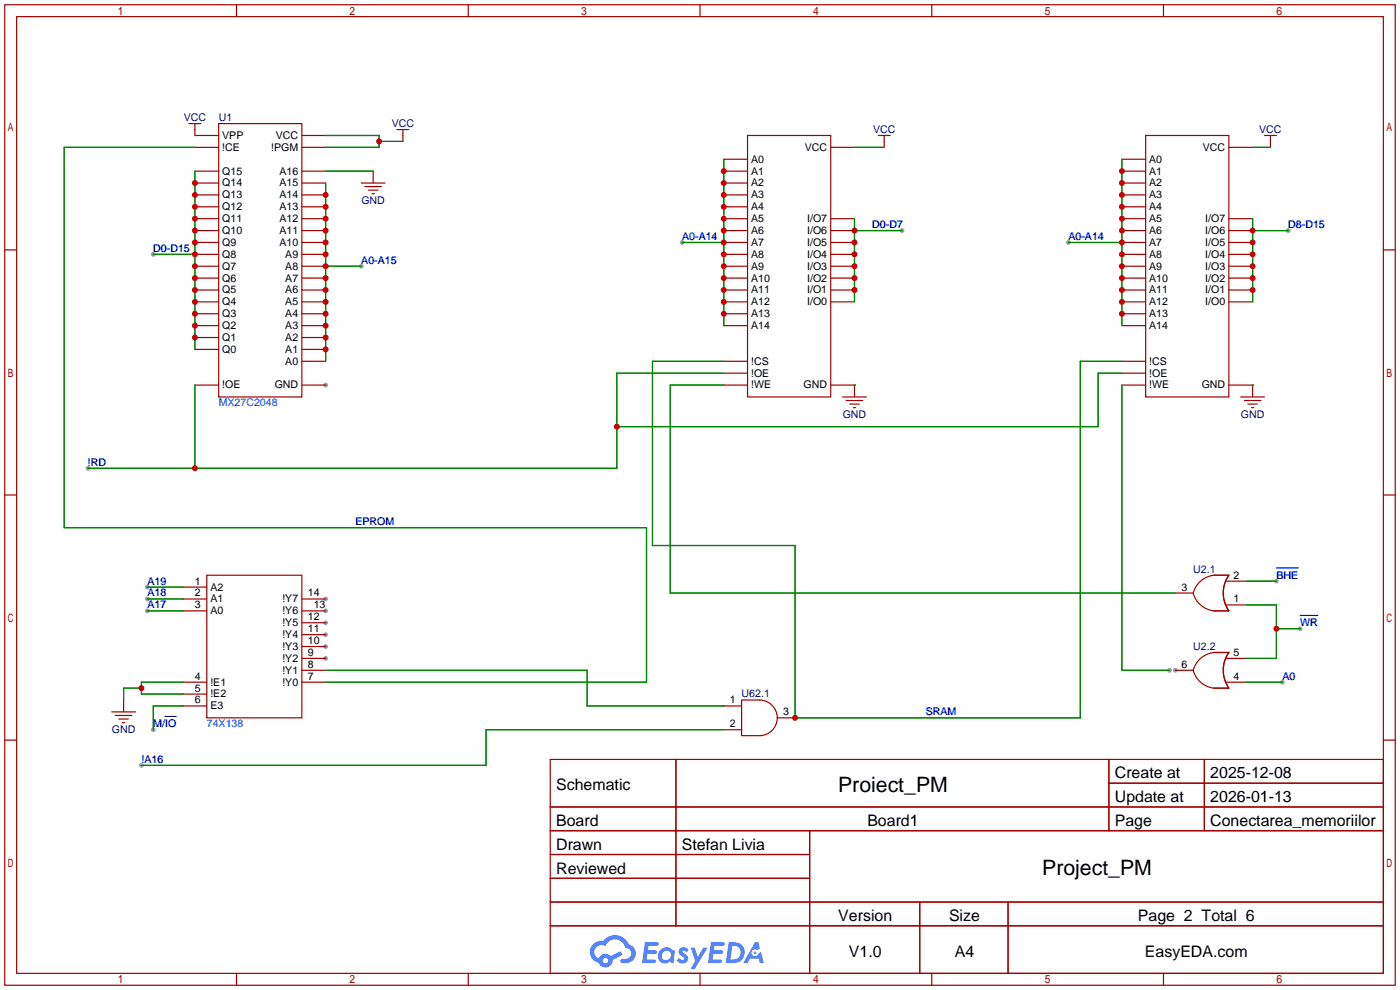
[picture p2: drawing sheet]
<svg xmlns="http://www.w3.org/2000/svg" width="299mm" height="212mm" viewBox="0 0 299 212" stroke-linecap="round" stroke-linejoin="round" font-family="sans-serif">
<g fill="#999">
<circle cx="69.6" cy="82.3" r=".51"/>
<circle cx="69.6" cy="140.7" r=".51"/>
<circle cx="69.6" cy="138.2" r=".51"/>
<circle cx="69.6" cy="135.6" r=".51"/>
<circle cx="69.6" cy="133.1" r=".51"/>
<circle cx="69.6" cy="130.6" r=".51"/>
<circle cx="69.6" cy="128" r=".51"/>
<circle cx="251.2" cy="143.3" r=".51"/>
<circle cx="31.5" cy="125.5" r=".51"/>
<circle cx="31.5" cy="128" r=".51"/>
<circle cx="31.5" cy="130.6" r=".51"/>
<circle cx="77.2" cy="56.9" r=".51"/>
<circle cx="145.8" cy="51.8" r=".51"/>
<circle cx="228.3" cy="51.8" r=".51"/>
<circle cx="192.8" cy="49.3" r=".51"/>
<circle cx="275.3" cy="49.3" r=".51"/>
<circle cx="272.8" cy="124.2" r=".51"/>
<circle cx="277.9" cy="134.4" r=".51"/>
<circle cx="274.1" cy="145.8" r=".51"/>
<circle cx="249.9" cy="143.3" r=".51"/>
<circle cx="32.8" cy="156" r=".51"/>
<circle cx="32.8" cy="54.4" r=".51"/>
<circle cx="18.8" cy="100.1" r=".51"/>
<circle cx="30.2" cy="163.6" r=".51"/>
</g>
<g fill="none" stroke="#a10000" stroke-width=".25">
<path d="M1 1h297.2v209.6h-297.2zM3.6 3.6h292.1v204.4h-292.1zM50.5 1v2.6M100.1 1v2.6M149.6 1v2.6M199.1 1v2.6M248.7 1v2.6M1 53.4h2.6M295.7 53.4h2.5M1 105.8h2.6M295.7 105.8h2.5M1 158.2h2.6"/>
<path d="M295.7 158.2h2.5M117.6 162.3h178.1v45.7h-178.1zM117.6 172.5h178.1M117.6 177.5h178.1M144.5 162.3v35.6M173 177.5v30.5M237 162.3v15.2M237 167.4h58.7M257.4 162.3v15.2M117.6 182.6h55.4M117.6 192.8h178.1M117.6 187.7h55.4"/>
<path d="M117.6 197.9h178.1M196.6 192.8v15.2M215.4 192.8v15.2M50.5 208v2.6M100.1 208v2.6M149.6 208v2.6M199.1 208v2.6M248.7 208v2.6"/>
</g>
<g fill="#5487ff">
<path d="M145.3 202.7a1.3 1.3 0 0 1 1.9 .3l-.4 .6a.54 .54 0 0 0-.9-.2l.1 .2a1.34 1.34 0 0 1 .9 1.8 1.47 1.47 0 0 1-2.3-.1l.5-.6 .8 .5a.31 .31 0 0 0 .4-.3 .31 .31 0 0 0-.3-.4 1.12 1.12 0 0 1-.7-1.8z"/>
<path d="M147.6 202.5h.9l.6 2 1.2-2h.9l-2.7 4.6h-.9l1-1.7z"/>
<path d="M137.8 201.4h1.7a1.31 1.31 0 0 1 1.2 .2 .4 .4 0 0 1-.3 .5l-1.8 .1-.1 .9h1.6a.4 .4 0 0 1 .4 .4 .4 .4 0 0 1-.5 .4h-1.6l-.2 1.2h1.4a.46 .46 0 0 1 .5 0 .46 .46 0 0 1 .1 .5l-.4 .2h-2.6z"/>
<path d="M151.9 201.4h1.7a1.32 1.32 0 0 1 1.2 .2 .39 .39 0 0 1-.3 .5l-1.8 .1-.1 .9h1.6a.4 .4 0 0 1 .4 .4 .4 .4 0 0 1-.4 .4h-1.7l-.2 1.2h1.4a.46 .46 0 0 1 .5 0 .46 .46 0 0 1 .1 .5l-.4 .2h-2.6z"/>
<path d="M161.3 201.4h.8l.3 1.3-.6 .4a.75 .75 0 0 0-1.1 .3 .75 .75 0 0 0 .5 1 .75 .75 0 0 0 .9-.7l.5-.2 .6 2.3h-.8l-.3-.9h-1.8l-.5 .9h-1z"/>
<path d="M155.7 201.4l-.6 4.4h1.5a2.27 2.27 0 0 0 2.6-2.2 2.27 2.27 0 0 0-2.7-2.2zM156.5 202.1a1.5 1.5 0 0 1 1.8 1.6 1.5 1.5 0 0 1-1.9 1.4h-.3z"/>
<path d="M141.2 203a1.6 1.6 0 0 0-.3 2.3 1.6 1.6 0 0 0 2.3 .2l.7 .3 .3-2.4-.1-.3-.5-.1a1.58 1.58 0 0 0-2.4 0zM141.8 203.5a.98 .98 0 0 1 1.6 .4 .98 .98 0 0 1-1.1 1.3 .94 .94 0 0 1-.9-.7 .94 .94 0 0 1 .4-1z"/>
<path d="M126.8 201.8a2.37 2.37 0 0 0 1.1 4 1.54 1.54 0 0 0 1.8 1 1.54 1.54 0 0 0 1.2-1.6l2.2-1.1-.5-.8-2 1a1.57 1.57 0 0 0-2.7 .5 1.5 1.5 0 0 1-.7-2.1 1.5 1.5 0 0 1 2.2-.5 2.23 2.23 0 0 1 2.3-1.4 2.23 2.23 0 0 1 2 1.8 1.16 1.16 0 0 1 1.2 1.1 1.16 1.16 0 0 1-1.1 1.2h-.7a.47 .47 0 0 0-.5 .4 .47 .47 0 0 0 .4 .5 2.17 2.17 0 0 0 2.5-.9 2.17 2.17 0 0 0-.3-2.7l-.8-.4a3.2 3.2 0 0 0-5.5-.7l-1.1 .1zM128.8 205.3a.6 .6 0 0 1 1.2 0 .6 .6 0 0 1-1.2 0z"/>
<circle cx="161.4" cy="203.6" r=".28"/>
</g>
<g fill="none" stroke="#a10000" stroke-width=".25">
<path d="M40.4 26.4h2.5M41.7 26.4v2.6h5M41.7 31.5h5M41.7 36.6h5M41.7 39.1h5M46.7 26.4h17.8v58.4h-17.8zM64.5 29h5.1M64.5 31.5h5.1M64.5 36.6h5.1M64.5 39.1h5.1M77.2 39.1h5.1M78 39.9h3.5"/>
<path d="M79.8 36.6v2.5M84.8 27.7h2.6M86.1 27.7v2.5M154.7 36.6h5.1M154.7 39.1h5.1M154.7 34h5.1M159.8 29h17.7v55.8h-17.7zM177.5 31.5h5.1M187.7 29h2.5M189 29v2.5M239.8 36.6h5.1M239.8 39.1h5.1"/>
<path d="M239.8 34h5.1M244.9 29h17.7v55.8h-17.7zM262.6 31.5h5.1M270.3 29h2.5M271.5 29v2.5M41.7 41.7h5M41.7 44.2h5M41.7 46.7h5M41.7 49.3h5M41.7 51.8h5M41.7 54.4h5M41.7 56.9h5"/>
<path d="M41.7 59.4h5M64.5 41.7h5.1M64.5 44.2h5.1M64.5 46.7h5.1M64.5 49.3h5.1M64.5 51.8h5.1M64.5 54.4h5.1M64.5 56.9h5.1M64.5 59.4h5.1M78.7 40.6h2.1M79.5 41.4h.5M154.7 41.7h5.1"/>
<path d="M154.7 44.2h5.1M154.7 46.7h5.1M154.7 49.3h5.1M154.7 51.8h5.1M154.7 54.4h5.1M154.7 56.9h5.1M154.7 59.4h5.1M177.5 46.7h5.1M177.5 49.3h5.1M177.5 51.8h5.1M177.5 54.4h5.1M177.5 56.9h5.1"/>
<path d="M177.5 59.4h5.1M239.8 41.7h5.1M239.8 44.2h5.1M239.8 46.7h5.1M239.8 49.3h5.1M239.8 51.8h5.1M239.8 54.4h5.1M239.8 56.9h5.1M239.8 59.4h5.1M262.6 46.7h5.1M262.6 49.3h5.1M262.6 51.8h5.1"/>
<path d="M262.6 54.4h5.1M262.6 56.9h5.1M262.6 59.4h5.1M41.7 62h5M41.7 64.5h5M41.7 67.1h5M41.7 69.6h5M41.7 72.1h5M41.7 74.7h5M64.5 62h5.1M64.5 64.5h5.1M64.5 67.1h5.1"/>
<path d="M64.5 69.6h5.1M64.5 72.1h5.1M64.5 74.7h5.1M64.5 77.2h5.1M154.7 62h5.1M154.7 64.5h5.1M154.7 67.1h5.1M154.7 69.6h5.1M154.7 77.2h5.1M154.7 79.8h5.1M177.5 62h5.1M177.5 64.5h5.1"/>
<path d="M239.8 62h5.1M239.8 64.5h5.1M239.8 67.1h5.1M239.8 69.6h5.1M239.8 77.2h5.1M239.8 79.8h5.1M262.6 62h5.1M262.6 64.5h5.1M41.7 82.3h5M64.5 82.3h5.1M154.7 82.3h5.1M177.5 82.3h5.1v2.5"/>
<path d="M180.1 84.8h5.1M180.8 85.6h3.6M181.6 86.4h2M182.4 87.1h.5M239.8 82.3h5.1M262.6 82.3h5.1v2.5M265.2 84.8h5.1M265.9 85.6h3.6M266.7 86.4h2M267.5 87.1h.5M39.1 125.5h5.1M39.1 128h5.1"/>
<path d="M39.1 130.6h5.1M44.2 122.9h20.3v30.5h-20.3zM64.5 128h5.1M64.5 130.6h5.1M64.5 138.2h5.1M64.5 135.6h5.1M64.5 133.1h5.1M251.2 126.7h3.8M255 126.7a5.1 5.1 0 0 0 4.4 3.9M259.4 122.9a5.2 5.2 0 0 0-4.4 3.8M259.4 139.4a5.2 5.2 0 0 0-4.4 3.9M259.5 122.9h3.1a6.6 6.6 0 0 0 0 7.7h-3.1"/>
<path d="M259.5 122.9h3.1a6.7 6.7 0 0 0 0 7.7h-3.1M259.5 139.4h3.1a6.6 6.6 0 0 0 0 7.7h-3.1M259.5 139.4h3.1a6.7 6.7 0 0 0 0 7.7h-3.1M262.1 129.3h4.3M262.1 124.2h4.3M23.9 152.1h5.1M24.6 152.9h3.6M25.4 153.7h2M26.2 154.4h.5M26.4 149.6v2.5M39.1 145.8h5.1M39.1 148.3h5.1"/>
<path d="M39.1 150.9h5.1M64.5 145.8h5.1M64.5 143.3h5.1M64.5 140.7h5.1M154.7 150.9h3.8M154.7 156h3.8M158.5 149.6h3.8a3.8 3.8 0 0 1 3.8 3.8 3.8 3.8 0 0 1-3.8 3.8h-3.8zM166.1 153.4h3.8M251.2 143.3h3.8M255 143.3a5.1 5.1 0 0 0 4.4 3.8M262.1 145.8h4.3M262.1 140.7h4.3"/>
</g>
<g fill="none" stroke="#008700" stroke-width=".25">
<path d="M41.7 29h.1M41.7 31.5h-28v81.3h124.5v33h-68.6M41.7 36.6v38.1M69.6 39.1v38.1M69.6 29h11.4v2.5h-11.4M69.6 36.6h10.2M81 30.2h5.1M154.7 34v35.6M182.6 31.5h6.4M239.8 34v35.6M267.7 31.5h3.8M32.8 54.4h8.9"/>
<path d="M69.6 56.9h7.6M145.8 51.8h8.9M182.6 46.7v17.8M182.6 49.3h10.2M228.3 51.8h11.5M267.7 49.3h7.6M267.7 46.7v17.8M154.7 79.8h-22.9v20.3h-113M154.7 77.2h-15.3v39.4h30.5v36.8h61v-76.2h8.9M239.8 79.8h-5.1v11.4h-102.9M41.7 82.3v17.8M154.7 82.3h-11.4v44.4h107.9"/>
<path d="M182.6 82.3h.1M239.8 82.3v61h10.1M267.7 82.3h.1M31.5 125.5h7.6M31.5 128h7.6M31.5 130.6h7.6M266.4 124.2h6.4M266.4 129.3h6.4v11.4h-6.4M272.8 134.4h5.1M30.2 147.1h-3.8v2.5M39.1 145.8h-8.9v2.5h8.9M39.1 150.9h-6.3v5.1"/>
<path d="M69.6 143.3h55.9v7.6h29.2M154.7 156h-50.8v7.6h-73.7M266.4 145.8h7.7"/>
</g>
<path d="M272.8 121.4h4.7M277.9 131.5h3.8M35.3 153.1h2.4" fill="none" stroke="#00f" stroke-width=".21"/>
<g fill="#c00">
<circle cx="69.6" cy="41.7" r=".63"/>
<circle cx="69.6" cy="44.2" r=".63"/>
<circle cx="69.6" cy="46.7" r=".63"/>
<circle cx="69.6" cy="49.3" r=".63"/>
<circle cx="69.6" cy="51.8" r=".63"/>
<circle cx="69.6" cy="54.4" r=".63"/>
<circle cx="69.6" cy="56.9" r=".63"/>
<circle cx="69.6" cy="59.4" r=".63"/>
<circle cx="69.6" cy="62" r=".63"/>
<circle cx="69.6" cy="64.5" r=".63"/>
<circle cx="69.6" cy="67.1" r=".63"/>
<circle cx="69.6" cy="69.6" r=".63"/>
<circle cx="69.6" cy="72.1" r=".63"/>
<circle cx="69.6" cy="74.7" r=".63"/>
<circle cx="154.7" cy="36.6" r=".63"/>
<circle cx="154.7" cy="39.1" r=".63"/>
<circle cx="154.7" cy="41.7" r=".63"/>
<circle cx="154.7" cy="44.2" r=".63"/>
<circle cx="154.7" cy="46.7" r=".63"/>
<circle cx="154.7" cy="49.3" r=".63"/>
<circle cx="154.7" cy="51.8" r=".63"/>
<circle cx="154.7" cy="54.4" r=".63"/>
<circle cx="154.7" cy="56.9" r=".63"/>
<circle cx="154.7" cy="59.4" r=".63"/>
<circle cx="154.7" cy="62" r=".63"/>
<circle cx="154.7" cy="64.5" r=".63"/>
<circle cx="154.7" cy="67.1" r=".63"/>
<circle cx="239.8" cy="36.6" r=".63"/>
<circle cx="239.8" cy="39.1" r=".63"/>
<circle cx="239.8" cy="41.7" r=".63"/>
<circle cx="239.8" cy="44.2" r=".63"/>
<circle cx="239.8" cy="46.7" r=".63"/>
<circle cx="239.8" cy="49.3" r=".63"/>
<circle cx="239.8" cy="51.8" r=".63"/>
<circle cx="239.8" cy="54.4" r=".63"/>
<circle cx="239.8" cy="56.9" r=".63"/>
<circle cx="239.8" cy="59.4" r=".63"/>
<circle cx="239.8" cy="62" r=".63"/>
<circle cx="239.8" cy="64.5" r=".63"/>
<circle cx="239.8" cy="67.1" r=".63"/>
<circle cx="182.6" cy="49.3" r=".63"/>
<circle cx="182.6" cy="51.8" r=".63"/>
<circle cx="182.6" cy="54.4" r=".63"/>
<circle cx="182.6" cy="56.9" r=".63"/>
<circle cx="182.6" cy="59.4" r=".63"/>
<circle cx="182.6" cy="62" r=".63"/>
<circle cx="267.7" cy="49.3" r=".63"/>
<circle cx="267.7" cy="51.8" r=".63"/>
<circle cx="267.7" cy="54.4" r=".63"/>
<circle cx="267.7" cy="56.9" r=".63"/>
<circle cx="267.7" cy="59.4" r=".63"/>
<circle cx="267.7" cy="62" r=".63"/>
<circle cx="272.8" cy="134.4" r=".63"/>
<circle cx="30.2" cy="147.1" r=".63"/>
<circle cx="41.7" cy="54.4" r=".63"/>
<circle cx="41.7" cy="51.8" r=".63"/>
<circle cx="41.7" cy="49.3" r=".63"/>
<circle cx="41.7" cy="46.7" r=".63"/>
<circle cx="41.7" cy="44.2" r=".63"/>
<circle cx="41.7" cy="41.7" r=".63"/>
<circle cx="41.7" cy="39.1" r=".63"/>
<circle cx="41.7" cy="56.9" r=".63"/>
<circle cx="41.7" cy="59.4" r=".63"/>
<circle cx="41.7" cy="62" r=".63"/>
<circle cx="41.7" cy="64.5" r=".63"/>
<circle cx="41.7" cy="67.1" r=".63"/>
<circle cx="41.7" cy="69.6" r=".63"/>
<circle cx="41.7" cy="72.1" r=".63"/>
<circle cx="41.7" cy="100.1" r=".63"/>
<circle cx="131.8" cy="91.2" r=".63"/>
<circle cx="81" cy="30.2" r=".63"/>
<circle cx="169.9" cy="153.4" r=".63"/>
</g>
<g font-size="4.5">
<text x="179.1" y="169.2">Proiect_PM</text>
<text x="222.8" y="187">Project_PM</text>
</g>
<g font-size="3.4">
<text x="238.3" y="166.4">Create at</text>
<text x="258.7" y="166.4">2025-12-08</text>
<text x="118.9" y="168.9">Schematic</text>
<text x="238.3" y="171.4">Update at</text>
<text x="258.7" y="171.4">2026-01-13</text>
<text x="118.9" y="176.5">Board</text>
<text x="185.4" y="176.5">Board1</text>
<text x="238.3" y="176.5">Page</text>
<text x="258.7" y="176.5">Conectarea_memoriilor</text>
<text x="118.9" y="181.6">Drawn</text>
<text x="145.7" y="181.6">Stefan Livia</text>
<text x="118.9" y="186.7">Reviewed</text>
<text x="179.2" y="196.8">Version</text>
<text x="202.8" y="196.8">Size</text>
<text x="243.2" y="196.8">Page 2 Total 6</text>
<text x="181.4" y="204.5">V1.0</text>
<text x="204.1" y="204.5">A4</text>
<text x="244.7" y="204.5">EasyEDA.com</text>
</g>
<g font-size="2.3" fill="#000080">
<text x="39.3" y="25.9">VCC</text>
<text x="46.7" y="25.9">U1</text>
<text x="83.7" y="27.1">VCC</text>
<text x="186.6" y="28.4">VCC</text>
<text x="269.1" y="28.4">VCC</text>
<text x="77.2" y="43.7">GND</text>
<text x="180.1" y="89.4">GND</text>
<text x="265.2" y="89.4">GND</text>
<text x="255" y="122.4">U2.1</text>
<text x="255" y="138.9">U2.2</text>
<text x="158.5" y="149.1">U62.1</text>
<text x="23.9" y="156.7">GND</text>
</g>
<g font-size="2.3">
<text x="47.5" y="29.7">VPP</text>
<text x="59" y="29.7">VCC</text>
<text x="47.5" y="32.2">!CE</text>
<text x="58" y="32.2">!PGM</text>
<text x="160.5" y="34.8">A0</text>
<text x="172" y="32.2">VCC</text>
<text x="245.6" y="34.8">A0</text>
<text x="257.1" y="32.2">VCC</text>
<text x="47.5" y="37.3">Q15</text>
<text x="47.5" y="39.8">Q14</text>
<text x="59.7" y="37.3">A16</text>
<text x="59.7" y="39.8">A15</text>
<text x="160.5" y="37.3">A1</text>
<text x="160.5" y="39.8">A2</text>
<text x="245.6" y="37.3">A1</text>
<text x="245.6" y="39.8">A2</text>
<text x="47.5" y="42.4">Q13</text>
<text x="47.5" y="44.9">Q12</text>
<text x="47.5" y="47.5">Q11</text>
<text x="59.7" y="42.4">A14</text>
<text x="59.7" y="44.9">A13</text>
<text x="59.7" y="47.5">A12</text>
<text x="160.5" y="42.4">A3</text>
<text x="160.5" y="44.9">A4</text>
<text x="160.5" y="47.5">A5</text>
<text x="172.5" y="47.5">I/O7</text>
<text x="245.6" y="42.4">A3</text>
<text x="245.6" y="44.9">A4</text>
<text x="245.6" y="47.5">A5</text>
<text x="257.6" y="47.5">I/O7</text>
<text x="47.5" y="50">Q10</text>
<text x="47.5" y="52.5">Q9</text>
<text x="59.7" y="50">A11</text>
<text x="59.7" y="52.5">A10</text>
<text x="160.5" y="50">A6</text>
<text x="160.5" y="52.5">A7</text>
<text x="172.5" y="52.5">I/O5</text>
<text x="172.5" y="50">I/O6</text>
<text x="245.6" y="50">A6</text>
<text x="245.6" y="52.5">A7</text>
<text x="257.6" y="52.5">I/O5</text>
<text x="257.6" y="50">I/O6</text>
<text x="47.5" y="55.1">Q8</text>
<text x="47.5" y="57.6">Q7</text>
<text x="61" y="55.1">A9</text>
<text x="61" y="57.6">A8</text>
<text x="160.5" y="55.1">A8</text>
<text x="160.5" y="57.6">A9</text>
<text x="172.5" y="57.6">I/O3</text>
<text x="172.5" y="55.1">I/O4</text>
<text x="245.6" y="55.1">A8</text>
<text x="245.6" y="57.6">A9</text>
<text x="257.6" y="57.6">I/O3</text>
<text x="257.6" y="55.1">I/O4</text>
<text x="47.5" y="62.7">Q5</text>
<text x="47.5" y="65.2">Q4</text>
<text x="47.5" y="60.2">Q6</text>
<text x="61" y="62.7">A6</text>
<text x="61" y="65.2">A5</text>
<text x="61" y="60.2">A7</text>
<text x="160.5" y="60.2">A10</text>
<text x="160.5" y="62.7">A11</text>
<text x="160.5" y="65.2">A12</text>
<text x="172.5" y="65.2">I/O0</text>
<text x="172.5" y="62.7">I/O1</text>
<text x="172.5" y="60.2">I/O2</text>
<text x="245.6" y="60.2">A10</text>
<text x="245.6" y="62.7">A11</text>
<text x="245.6" y="65.2">A12</text>
<text x="257.6" y="65.2">I/O0</text>
<text x="257.6" y="62.7">I/O1</text>
<text x="257.6" y="60.2">I/O2</text>
<text x="47.5" y="67.8">Q3</text>
<text x="47.5" y="70.3">Q2</text>
<text x="61" y="67.8">A4</text>
<text x="61" y="70.3">A3</text>
<text x="160.5" y="67.8">A13</text>
<text x="160.5" y="70.3">A14</text>
<text x="245.6" y="67.8">A13</text>
<text x="245.6" y="70.3">A14</text>
<text x="47.5" y="72.9">Q1</text>
<text x="47.5" y="75.4">Q0</text>
<text x="61" y="72.9">A2</text>
<text x="61" y="75.4">A1</text>
<text x="61" y="77.9">A0</text>
<text x="160.5" y="77.9">!CS</text>
<text x="245.6" y="77.9">!CS</text>
<text x="47.5" y="83">!OE</text>
<text x="58.7" y="83">GND</text>
<text x="160.5" y="80.5">!OE</text>
<text x="160.5" y="83">!WE</text>
<text x="171.7" y="83">GND</text>
<text x="245.6" y="80.5">!OE</text>
<text x="245.6" y="83">!WE</text>
<text x="256.8" y="83">GND</text>
<text x="41.7" y="124.9">1</text>
<text x="263.7" y="123.7">2</text>
<text x="41.7" y="127.5">2</text>
<text x="41.7" y="130">3</text>
<text x="45" y="126.2">A2</text>
<text x="45" y="128.7">A1</text>
<text x="45" y="131.3">A0</text>
<text x="60.3" y="131.3">!Y6</text>
<text x="60.3" y="128.7">!Y7</text>
<text x="65.8" y="127.5">14</text>
<text x="67.1" y="130">13</text>
<text x="252.5" y="126.2">3</text>
<text x="263.7" y="128.7">1</text>
<text x="60.3" y="136.4">!Y4</text>
<text x="60.3" y="133.8">!Y5</text>
<text x="65.8" y="137.6">10</text>
<text x="65.8" y="135.1">11</text>
<text x="65.8" y="132.6">12</text>
<text x="60.3" y="144">!Y1</text>
<text x="60.3" y="141.4">!Y2</text>
<text x="60.3" y="138.9">!Y3</text>
<text x="65.8" y="142.7">8</text>
<text x="65.8" y="140.2">9</text>
<text x="252.5" y="142.7">6</text>
<text x="263.7" y="140.2">5</text>
<text x="41.7" y="145.3">4</text>
<text x="41.7" y="147.8">5</text>
<text x="45" y="146.5">!E1</text>
<text x="45" y="149.1">!E2</text>
<text x="60.3" y="146.5">!Y0</text>
<text x="65.8" y="145.3">7</text>
<text x="263.7" y="145.3">4</text>
<text x="41.7" y="150.3">6</text>
<text x="45" y="151.6">E3</text>
<text x="156" y="150.3">1</text>
<text x="156" y="155.4">2</text>
<text x="167.4" y="152.9">3</text>
</g>
<g font-size="2.3" fill="#00f">
<text x="32.8" y="53.8">D0-D15</text>
<text x="145.8" y="51.3">A0-A14</text>
<text x="186.4" y="48.7">D0-D7</text>
<text x="228.3" y="51.3">A0-A14</text>
<text x="275.3" y="48.7">D8-D15</text>
<text x="77.2" y="56.4">A0-A15</text>
<text x="46.7" y="86.8">MX27C2048</text>
<text x="18.8" y="99.5">!RD</text>
<text x="75.9" y="112.2">EPROM</text>
<text x="31.5" y="124.9">A19</text>
<text x="272.8" y="123.7">BHE</text>
<text x="31.5" y="127.5">A18</text>
<text x="31.5" y="130">A17</text>
<text x="277.9" y="133.8">WR</text>
<text x="274.1" y="145.3">A0</text>
<text x="32.8" y="155.4">M/IO</text>
<text x="44.2" y="155.4">74X138</text>
<text x="197.9" y="152.9">SRAM</text>
<text x="30.2" y="163">!A16</text>
</g>
</svg>
